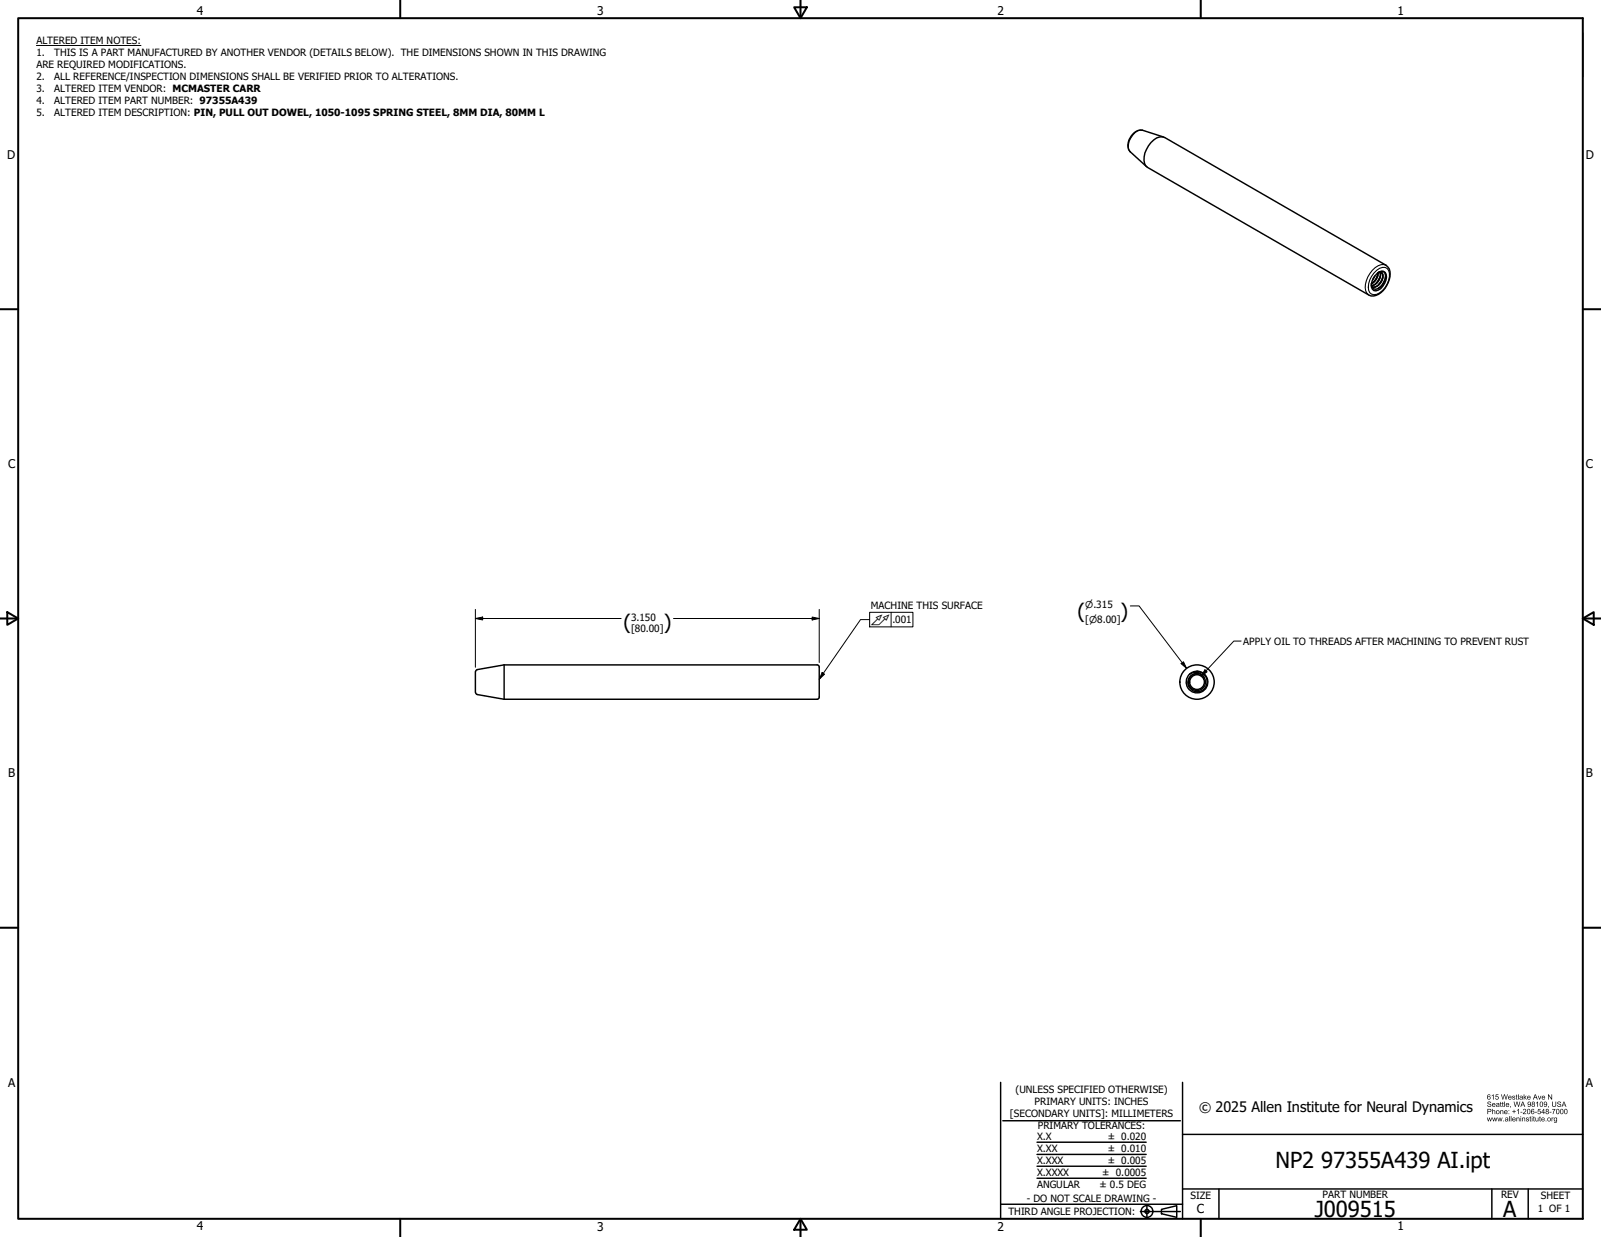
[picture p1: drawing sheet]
<svg xmlns="http://www.w3.org/2000/svg" width="559mm" height="432mm" viewBox="0 0 559 432" stroke-linecap="round" stroke-linejoin="round" font-family="sans-serif">
<!-- layer: Visible (ANSI) -->
<g fill="none" stroke="#000" stroke-width=".51">
<path d="M401.8 49.7a4.3 4.3 0 0 1 4.7-1.7l77.2 44.6a4.6 4.6 0 0 1 .8 6.1 6.5 6.5 0 0 1-6 4.6l-78-44.9a5 5 0 0 1-.3-6.3zM406.1 47.8l-7.3-2.3a4.9 4.9 0 0 0-5 4.5v1.9l.7 1.1 5.7 5.2M479.9 96.3l-.7 1.2M480.6 95.5a1.78 1.78 0 0 1 2.2-.8 1.78 1.78 0 0 1 1.1 2 5.4 5.4 0 0 1-3.7 4.8 1.78 1.78 0 0 1-1.5-2.3 5.9 5.9 0 0 1 1.9-3.7zM480.8 96.1l-1.3 2.3M480.9 95.2a4.7 4.7 0 0 1-2.2 3.8M481.1 95.2a4.6 4.6 0 0 1-2.4 3.9M481.1 95.1a.9 .9 0 0 1 1.3 .3l-.8-.3-.6 .1M481.3 95.1a1.48 1.48 0 0 1 1.8-.2 1.48 1.48 0 0 1 .6 1.7 4.5 4.5 0 0 1-4 4.3l-.8-.6-.2-.9M481.6 94.9h.1M481.6 95.1a4.1 4.1 0 0 1-2.9 4.7M481.7 96.5l-1.3 2.4"/>
<path d="M481.7 95.1a4 4 0 0 1-3 4.7M482.2 95.2a3.4 3.4 0 0 1-1.4 4.5l-.9 .4h-1.1a3.2 3.2 0 0 0 3.8-2.8l.1-1.4-.3-.5M482.5 97l-1.3 2.3M483.5 95.5a5.5 5.5 0 0 1-2.4 5.1M176 232.1v12M176 232.1h109.2M176 232.1l-9.4 1.7-.7 .7 .3 7.7 9.8 1.9M285.2 232.1l.5 .2 .2 .5M285.9 232.9v10.5l-.2 .5-.5 .2M417.8 234.3a3.5 3.5 0 0 1 3.4 4.9 3.5 3.5 0 0 1-5.9 1 3.1 3.1 0 0 1-.3-3.6 3.1 3.1 0 0 1 3.3-1.5M417.8 234.3l-1.4 .3-1.2 .8M417.8 234.3a3.8 3.8 0 0 1 3.6 4.8 3.8 3.8 0 0 1-5.5 2.3 3.8 3.8 0 0 1-.7-6"/>
<path d="M418.3 235.1a3 3 0 0 0-3.3 3.7 3 3 0 0 0 4.5 1.9 3 3 0 0 0 .3-4.9l-.4-.4a3.4 3.4 0 0 0-4.2 0M418.3 235.2l1.2 .5 .7 .6M176 244.1h109.2"/>
<circle cx="417.8" cy="238.1" r="2.57"/>
<circle cx="417.8" cy="238.1" r="6"/>
</g>
<!-- layer: Visible Narrow (ANSI) -->
<path d="M398.8 45.5a4.8 4.8 0 0 0-4.7 3.7 3.7 3.7 0 0 0 .4 3.8M479.6 95.3a3.7 3.7 0 0 1 4.6-1.6 5.6 5.6 0 0 1-.8 6.7 4.6 4.6 0 0 1-4.7 2.3 3.2 3.2 0 0 1-1-3.7l1-2.5zM483.7 92.6a5 5 0 0 0-5.5 2.8 6.5 6.5 0 0 0-1.1 7l.7 .6" fill="none" stroke="#000" stroke-width=".38"/>
<!-- layer: Border (ANSI) -->
<g fill="none" stroke="#000" stroke-width=".7">
<path d="M139.7 0v6.3M279.4 0v6.3M419.1 0v6.3M6.4 6.3h546v419.1h-546zM277.2 2.5h4.4l-2.2 3.8zM0 107.9h6.3M552.4 107.9h6.4M0 215.9h6.3M2.5 213.7l3.8 2.2-3.8 2.2zM552.4 215.9h6.4M552.5 215.9l3.8-2.2v4.4zM0 323.8h6.3"/>
<path d="M552.4 323.8h6.4M139.7 425.4v6.4M279.4 425.4v6.4M279.4 425.4l2.2 3.9h-4.4zM419.1 425.4v6.4"/>
</g>
<!-- layer: Title (ANSI) -->
<g fill="none" stroke="#000" stroke-width=".51">
<path d="M349.2 377.8v47.6M412.7 377.8v47.6M350 391.2h62M361.9 398.7h38.1M412.7 396h139.7M361.9 403h38.1M361.9 411.3h38.1M361.9 407.1h38.1M412.7 415h139.7M425.4 415v10.4M520.7 415v10.4M533.4 415v10.4"/>
<path d="M349.2 420.4h63.5M398 422.9h14M400.3 420.6v4.6M405.4 422.1l5.3-1.2v4l-5.3-1.2z"/>
<circle cx="400.3" cy="422.9" r="2.06"/>
<circle cx="400.3" cy="422.9" r=".73"/>
</g>
<!-- layer: Symbol (ANSI) -->
<path d="M12.7 15.9h36.5M552.4 11.5v15.4M303.5 216.3h-3.1l-14.5 20.8M303.5 213.7h15.1v5.1h-15.1zM311 213.7v5.1M287 234.8l.8 .5-1.9 1.8zM420.6 233.8l.7 .7-2.1 1.5zM433.2 223.8h-2.5l-11.5 12.2" fill="none" stroke="#000" stroke-width=".35"/>
<!-- layer: Dimension (ANSI) -->
<path d="M165.9 212.7v20.2M165.9 215.9l2.6-.5v1zM165.9 215.9h50.9M235.1 215.9h50.8M283.5 215.4l2.4 .5-2.4 .5zM285.9 212.7v18.6M394.5 211.5h3.1l16.5 21.8M412.2 231.6l.9-.6 1 2.3z" fill="none" stroke="#000" stroke-width=".35"/>
<g fill="#000">
<path d="M165.9 215.9l2.6-.5v1z" fill-rule="evenodd"/>
<path d="M283.5 215.4l2.4 .5-2.4 .5z" fill-rule="evenodd"/>
<path d="M412.2 231.6l.9-.6 1 2.3z" fill-rule="evenodd"/>
</g>
<!-- layer: Symbol (ANSI) -->
<g fill="#000">
<path d="M287 234.8l.8 .5-1.9 1.8z" fill-rule="evenodd"/>
<path d="M420.6 233.8l.7 .7-2.1 1.5z" fill-rule="evenodd"/>
</g>
<g fill="#000">
<path d="M540.3 382h.3l.9 1.4v-1.4h.2v1.8h-.2l-1-1.4v1.4h-.2zM538.5 382.8l-.2 .2h.8l-.2-.3zM538.3 382.7a.62 .62 0 0 1 .7-.2 .62 .62 0 0 1 .3 .7h-1a.38 .38 0 0 0 .3 .5 .38 .38 0 0 0 .5-.3h.2a.67 .67 0 0 1-1 .3 .67 .67 0 0 1 0-1zM536.8 382.5h.2l.4 1.1 .3-1.1h.3l-.5 1.3h-.2zM535.9 382.2l-.3 .9h.6zM535.7 382h.3l.7 1.8h-.2l-.2-.5h-.8l-.2 .5h-.3zM533.4 382.8l-.1 .2h.7l-.2-.3zM533.2 382.7a.62 .62 0 0 1 .7-.2 .62 .62 0 0 1 .3 .7h-.9a.38 .38 0 0 0 .2 .5 .38 .38 0 0 0 .5-.3h.2a.67 .67 0 0 1-1 .3 .67 .67 0 0 1 0-1zM531.8 382h.3v1l.8-.5-.5 .5 .5 .8h-.3l-.4-.6-.1 .6h-.3zM530.6 383.3v.3l.4 .1 .2-.5zM530.5 382.7l.9-.1 .1 1.2-.2-.1a.49 .49 0 0 1-.7 .2 .49 .49 0 0 1-.2-.7 .49 .49 0 0 1 .7-.2l.1-.3-.8 .2zM529.8 382h.3v1.8h-.3zM529.2 382.2l.2-.2v.5h.2l-.2 .2v.8l.3 .3-.5-.1-.2-1zM527.9 382.6l.5-.1 .4 .2h-.6l-.1 .3a.54 .54 0 0 1 .8 .4 .54 .54 0 0 1-.5 .6 .54 .54 0 0 1-.6-.6l.5 .3 .3-.2-.7-.5zM526.7 382.8l-.1 .2h.8l-.2-.3zM526.6 382.7a.61 .61 0 0 1 .7-.2 .61 .61 0 0 1 .3 .7h-1a.39 .39 0 0 0 .3 .5 .39 .39 0 0 0 .5-.3h.2a.67 .67 0 0 1-1 .3 .67 .67 0 0 1 0-1zM523.9 382h.3l.3 1.6 .5-1.6h.2l.5 1.6 .3-1.6h.3l-.5 1.8h-.3l-.4-1.6-.4 1.6h-.3zM522.1 382h.9v.2h-.7l-.1 .5a.6 .6 0 0 1 .8 .3 .6 .6 0 0 1-.3 .8 .6 .6 0 0 1-.8-.4l.2-.1a.38 .38 0 0 0 .6 .2 .38 .38 0 0 0 0-.6 .38 .38 0 0 0-.6 .1h-.2zM520.7 382.5l.6-.5v1.8h-.2v-1.4l-.4 .3zM519.3 383.3a.4 .4 0 0 0 .8 0 .4 .4 0 0 0-.8 0zM519.3 382.2l.6-.2 .3 .4-.2 .1a.36 .36 0 0 0-.4-.3 .36 .36 0 0 0-.3 .4v.3a.58 .58 0 0 1 .9 .2 .58 .58 0 0 1-.4 .8 .58 .58 0 0 1-.7-.6z" fill-rule="evenodd"/>
<path d="M542.5 390.8a.45 .45 0 0 0 .9 0 .45 .45 0 0 0-.9 0zM542.5 390.3l1-.2v1.2a.57 .57 0 0 1-.5 .7 .57 .57 0 0 1-.6-.5l.2 .2a.39 .39 0 0 0 .5 0 .39 .39 0 0 0 .1-.4 .63 .63 0 0 1-.8-.1 .63 .63 0 0 1 .1-.9zM541.5 390.1l.2 .2 .6-.1-.5 .3v.9h-.3zM540.3 390.8a.46 .46 0 0 0 .9 0 .46 .46 0 0 0-.9 0zM540.1 390.8a.67 .67 0 0 1 1.3 0 .67 .67 0 0 1-1.3 0zM539.5 391.2h.3v.2h-.3zM538.3 390.4l-.1 .2h.7l-.2-.3zM538.1 390.3a.61 .61 0 0 1 .8-.1 .61 .61 0 0 1 .3 .6h-1a.38 .38 0 0 0 .3 .5 .38 .38 0 0 0 .4-.3h.3a.67 .67 0 0 1-1.1 .3 .67 .67 0 0 1 0-1zM537.4 389.8l.2-.1v.4h.2l-.2 .2v.8l.2 .3-.4-.1-.2-1zM535.9 390.1h.2v1l.3 .2 .3-.2v-1h.3v1.3l-1-.1zM535.2 389.8l.3-.1v.4h.2l-.2 .2v.8l.2 .3-.4-.1zM534.6 390.1h.3v1.3h-.3zM534.6 389.6l.3 .3zM534 389.8l.2-.1v.4h.2l-.2 .2v.8l.3 .3-.5-.1zM532.7 390.2l.7-.1 .2 .4-.6-.2-.1 .3a.54 .54 0 0 1 .8 .4 .54 .54 0 0 1-.5 .6 .54 .54 0 0 1-.6-.6l.5 .3 .3-.2-.7-.4zM531.3 390.1l.9 .1 .1 1.2h-.2v-.9l-.3-.2-.3 .2v.9h-.2zM530.7 390.1h.2v1.3h-.2zM530.7 389.6l.2 .3zM529.3 390.1l1 .1 .1 1.2h-.3v-.9l-.2-.2-.4 .2v.9h-.2zM528.2 390.4l-.2 .2h.8l-.2-.3zM528 390.3a.61 .61 0 0 1 .7-.1 .61 .61 0 0 1 .3 .6h-1a.38 .38 0 0 0 .3 .5 .38 .38 0 0 0 .5-.3h.2a.67 .67 0 0 1-1 .3 .67 .67 0 0 1 0-1zM527.3 389.6h.2v1.8h-.2zM526.7 389.6h.3v1.8h-.3zM525.6 390.9v.3l.3 .1 .3-.5zM525.4 390.3l.9-.1 .2 1.2-.3-.1a.5 .5 0 0 1-.7 .2 .5 .5 0 0 1-.2-.7 .5 .5 0 0 1 .7-.2l.1-.3-.8 .2zM524.7 391.2h.2v.2h-.2zM522.6 390.1h.3l.3 1.1 .2-1.1h.3l.2 1 .3-1h.2l-.4 1.3h-.2l-.3-1-.2 1h-.3zM520.8 390.1h.2l.3 1.1 .3-1.1h.2l.3 1 .3-1h.2l-.4 1.3h-.2l-.3-1-.3 1h-.2zM519 390.1h.2l.3 1.1 .3-1.1h.2l.3 1 .3-1h.2l-.4 1.3h-.3l-.2-1-.3 1h-.2z" fill-rule="evenodd"/>
<path d="M545.9 384.7l-.3 .9h.6zM545.7 384.5h.3l.7 1.9h-.2l-.2-.6h-.8l-.2 .6h-.3zM543.7 384.6a.71 .71 0 0 1 1.2 .5h-.3a.4 .4 0 0 0-.4-.4 .4 .4 0 0 0-.4 .5h.2a.69 .69 0 0 1 .8 .5 .69 .69 0 0 1-.5 .9 .69 .69 0 0 1-.8-.6l.2-.2a.44 .44 0 0 0 .5 .5 .44 .44 0 0 0 .3-.7h-.1a.58 .58 0 0 1-.7-.2 .58 .58 0 0 1 0-.8zM541.7 384.5h.3v1.1a.49 .49 0 0 0 .4 .6 .49 .49 0 0 0 .5-.6v-1.1h.3v1.1a.72 .72 0 0 1-.8 .8 .72 .72 0 0 1-.7-.8zM540.3 386.1h.3l-.2 .6zM539 385.1a.4 .4 0 0 0 .8 0 .4 .4 0 0 0-.8 0zM539 384.7a.87 .87 0 0 1 1.1 .6 .87 .87 0 0 1-.7 1.1l-.6-.5 .7 .3 .3-.7a.58 .58 0 0 1-.9 .1 .58 .58 0 0 1 .1-.9zM537.7 384.8a.85 .85 0 0 0 .4 1.4l.2-.3a.64 .64 0 0 0 .1-.7 .64 .64 0 0 0-.7-.4zM537.7 384.6a.84 .84 0 0 1 .9 .9 .84 .84 0 0 1-.9 .8l-.3-.8zM536.2 385l.6-.5v1.9h-.2v-1.5l-.4 .3zM534.9 385a.3 .3 0 0 0 .6 0 .3 .3 0 0 0-.6 0zM534.8 385.8a.37 .37 0 0 0 .7 0 .37 .37 0 0 0-.7 0zM534.8 384.7a.49 .49 0 0 1 .8-.1 .49 .49 0 0 1-.2 .8 .54 .54 0 0 1 .2 .8 .54 .54 0 0 1-.8 0 .54 .54 0 0 1 .1-.8l-.2-.3zM533.3 385.1a.4 .4 0 0 0 .8 0 .4 .4 0 0 0-.8 0zM533.3 384.7a.87 .87 0 0 1 1.2 .6 .87 .87 0 0 1-.8 1.1l-.5-.5 .7 .3 .2-.7a.58 .58 0 0 1-.8 .1 .58 .58 0 0 1 0-.9zM531.5 384.7l-.3 .9h.6zM531.4 384.5h.2l.8 1.9h-.3l-.2-.6h-.8l-.2 .6h-.2zM528.3 384.5h.2l.4 1.6 .4-1.6h.3l.4 1.6 .4-1.6h.2l-.5 1.9h-.2l-.4-1.6-.5 1.6h-.2zM527.1 386.1h.2l-.2 .6zM525.9 385.3l-.1 .3h.7l-.2-.4zM525.7 385.2a.61 .61 0 0 1 .7-.1 .61 .61 0 0 1 .4 .7h-1a.38 .38 0 0 0 .3 .4 .38 .38 0 0 0 .4-.3l.2 .1a.66 .66 0 0 1-1 .3 .66 .66 0 0 1 0-1.1zM525 384.5h.3v1.9h-.3zM524.4 384.7l.2-.1v.4h.2l-.2 .2v.9l.3 .3-.5-.2-.2-1zM523.7 384.7l.2-.1v.4h.2l-.2 .2v.8l.3 .4-.5-.2zM522.5 385.9v.3h.3l.3-.5zM522.4 385.1l.8 .1 .2 1.2-.3-.2a.49 .49 0 0 1-.7 .2 .49 .49 0 0 1-.2-.7 .49 .49 0 0 1 .7-.1v-.4l-.7 .2zM521.1 385.3l-.1 .3h.7l-.2-.4zM520.9 385.2a.61 .61 0 0 1 .8-.1 .61 .61 0 0 1 .3 .7h-1a.38 .38 0 0 0 .3 .4 .38 .38 0 0 0 .4-.3l.3 .1a.66 .66 0 0 1-1.1 .3 .66 .66 0 0 1 0-1.1zM519.3 384.6a.72 .72 0 0 1 1.2 .5h-.3a.4 .4 0 0 0-.4-.4 .4 .4 0 0 0-.3 .5h.1a.69 .69 0 0 1 .9 .4 .69 .69 0 0 1-.4 .9 .69 .69 0 0 1-.9-.4l-.1-.3h.2a.44 .44 0 0 0 .5 .5 .44 .44 0 0 0 .3-.7h-.1a.58 .58 0 0 1-.7-.2 .58 .58 0 0 1 0-.8z" fill-rule="evenodd"/>
<path d="M546.3 387.4a.86 .86 0 0 0 .4 1.3l.1-.1a.86 .86 0 0 0-.4-1.3zM546.2 387.2a.84 .84 0 0 1 .9 .8 .84 .84 0 0 1-.9 .9l-.3-.9zM544.9 387.4a.86 .86 0 0 0 .3 1.3l.2-.1a.86 .86 0 0 0-.4-1.3zM544.8 387.2a.84 .84 0 0 1 .9 .8 .84 .84 0 0 1-.9 .9l-.3-.9zM543.4 387.4a.86 .86 0 0 0 .4 1.3l.1-.1a.84 .84 0 0 0-.3-1.3zM543.4 387.2a.84 .84 0 0 1 .9 .8 .84 .84 0 0 1-.9 .9l-.3-.9zM541.7 387.1h1.2l-.7 1.8h-.2v-.5l.6-1.1h-.9zM540.8 388.1h.7v.2h-.7zM539.7 387.5a.3 .3 0 0 0 .6 0 .3 .3 0 0 0-.6 0zM539.7 388.4a.38 .38 0 0 0 .7 0 .38 .38 0 0 0-.7 0zM539.6 387.2a.49 .49 0 0 1 .8 0 .49 .49 0 0 1-.1 .7 .55 .55 0 0 1 .2 .8 .55 .55 0 0 1-.9 0 .55 .55 0 0 1 .2-.8l-.3-.2zM538.7 387.4l-.5 .9h.5zM538.8 387.1h.2v1.2h.2l-.2 .6h-.3v-.4h-.7zM536.8 387.1h.9v.2h-.7l-.1 .5a.6 .6 0 0 1 .9 .3 .6 .6 0 0 1-.4 .8 .6 .6 0 0 1-.8-.5h.2a.39 .39 0 0 0 .6 .2 .39 .39 0 0 0 .1-.6 .39 .39 0 0 0-.6 .1l-.2-.1zM535.7 388.1h.7v.2h-.7zM534.6 388.4a.4 .4 0 0 0 .8 0 .4 .4 0 0 0-.8 0zM534.5 387.3l.7-.2 .3 .4h-.2a.36 .36 0 0 0-.4-.2 .36 .36 0 0 0-.3 .4v.3a.58 .58 0 0 1 .9 .2 .58 .58 0 0 1-.5 .8 .58 .58 0 0 1-.6-.7zM533.3 387.4a.86 .86 0 0 0 .4 1.3l.1-.1a.85 .85 0 0 0-.4-1.3zM533.2 387.2a.84 .84 0 0 1 1 .8 .84 .84 0 0 1-1 .9l-.2-.9zM531.7 387.2a.63 .63 0 0 1 1 .3 .63 .63 0 0 1-.5 .8l-.4 .4h.9v.2h-1.2l.5-.7a.48 .48 0 0 0 .5-.4 .48 .48 0 0 0-.5-.5l-.4 .3zM530.7 388.1h.7v.2h-.7zM529.5 387.5l.6-.4v1.8h-.2v-1.4l-.4 .2zM528.3 387.4h.3v.5h.4v.2h-.4v.5h-.3v-.5h-.5v-.2h.5zM526.5 388.6h.3v.3h-.3zM526.5 387.6h.3v.2h-.3zM525.3 387.8l-.1 .3h.8l-.2-.3zM525.2 387.7a.61 .61 0 0 1 .7-.1 .61 .61 0 0 1 .3 .7h-1a.39 .39 0 0 0 .3 .4 .39 .39 0 0 0 .5-.2h.2a.66 .66 0 0 1-1 .3 .66 .66 0 0 1 0-1.1zM523.6 387.6l1 .1 .1 1.2h-.2v-1l-.3-.2-.3 .3v.9h-.3zM522.4 388.3a.46 .46 0 0 0 .9 0 .46 .46 0 0 0-.9 0zM522.2 388.2a.67 .67 0 0 1 1.3 0 .67 .67 0 0 1-1.3 0zM520.8 387.1h.2v.6a.47 .47 0 0 1 .6-.1 .47 .47 0 0 1 .3 .5v.8h-.2v-1l-.3-.2-.3 .2-.1 1h-.2zM519.4 387.3v.6h.7a.33 .33 0 0 0 .2-.4 .33 .33 0 0 0-.4-.2zM519.2 387.1h.9a.55 .55 0 0 1 .4 .7 .55 .55 0 0 1-.6 .4h-.5v.7h-.2z" fill-rule="evenodd"/>
</g>
<g font-size="7.7">
<text x="445.1" y="407.6">NP2 97355A439 AI.ipt</text>
<text x="458.9" y="424.8">J009515</text>
<text x="524.7" y="424.7">A</text>
</g>
<g font-size="7">
<text x="376.1" y="215.6">(</text>
<text x="391.1" y="215.6">)</text>
<text x="217.6" y="219.6">(</text>
<text x="231.6" y="219.6">)</text>
</g>
<text font-size="4.6" x="418.5" y="388.1">© 2025 Allen Institute for Neural Dynamics</text>
<text font-size="4.3" x="417.8" y="423.5">C</text>
<g font-size="4.2">
<text x="68.7" y="5.3">4</text>
<text x="208.4" y="5.3">3</text>
<text x="348.1" y="5.3">2</text>
<text x="487.8" y="5.3">1</text>
<text x="2.5" y="55.5">D</text>
<text x="553.5" y="55.5">D</text>
<text x="2.8" y="163.4">C</text>
<text x="553.5" y="163.4">C</text>
<text x="2.9" y="271.4">B</text>
<text x="553.5" y="271.4">B</text>
<text x="2.8" y="379.3">A</text>
<text x="553.5" y="379.3">A</text>
<text x="68.7" y="429.5">4</text>
<text x="208.4" y="429.6">3</text>
<text x="348.1" y="429.6">2</text>
<text x="487.8" y="429.5">1</text>
</g>
<g font-size="3.5">
<text x="12.7" y="15.3">ALTERED ITEM NOTES:</text>
<text x="12.7" y="19.5">1.</text>
<text x="12.7" y="23.7">ARE REQUIRED MODIFICATIONS.</text>
<text x="18.9" y="19.5">THIS IS A PART MANUFACTURED BY ANOTHER VENDOR (DETAILS BELOW). THE DIMENSIONS SHOWN IN THIS DRAWING</text>
<text x="12.7" y="27.8">2.</text>
<text x="18.9" y="27.8">ALL REFERENCE/INSPECTION DIMENSIONS SHALL BE VERIFIED PRIOR TO ALTERATIONS.</text>
<text x="12.7" y="32">3.</text>
<text x="18.9" y="32">ALTERED ITEM VENDOR: MCMASTER CARR</text>
<text x="12.7" y="36.2">4.</text>
<text x="12.7" y="40.4">5.</text>
<text x="18.9" y="36.2">ALTERED ITEM PART NUMBER: 97355A439</text>
<text x="18.9" y="40.4">ALTERED ITEM DESCRIPTION: PIN, PULL OUT DOWEL, 1050-1095 SPRING STEEL, 8MM DIA, 80MM L</text>
<text x="304" y="212.5">MACHINE THIS SURFACE</text>
<text x="220.3" y="216.7">3.150</text>
<text x="220.3" y="220.6">[80.00]</text>
<text x="311.5" y="217.6">.001</text>
<text x="378.8" y="217.4">[⌀8.00]</text>
<text x="434" y="225">APPLY OIL TO THREADS AFTER MACHINING TO PREVENT RUST</text>
<text x="354.5" y="381.6">(UNLESS SPECIFIED OTHERWISE)</text>
<text x="352.5" y="390">[SECONDARY UNITS]: MILLIMETERS</text>
<text x="361.1" y="385.8">PRIMARY UNITS: INCHES</text>
<text x="362.3" y="394.1">PRIMARY TOLERANCES:</text>
<text x="361.9" y="397.9">X.X</text>
<text x="386.7" y="398">± 0.020</text>
<text x="361.9" y="402.1">X.XX</text>
<text x="361.9" y="406.3">X.XXX</text>
<text x="386.7" y="402.1">± 0.010</text>
<text x="386.7" y="406.3">± 0.005</text>
<text x="361.9" y="410.5">X.XXXX</text>
<text x="384.7" y="410.5">± 0.0005</text>
<text x="358.4" y="419.7">- DO NOT SCALE DRAWING -</text>
<text x="361.9" y="414.6">ANGULAR</text>
<text x="383.8" y="414.7">± 0.5 DEG</text>
<text x="415.5" y="418.4">SIZE</text>
<text x="461.6" y="418.3">PART NUMBER</text>
<text x="523.9" y="418.3">REV</text>
<text x="537.8" y="418.4">SHEET</text>
<text x="352" y="424.2">THIRD ANGLE PROJECTION:</text>
<text x="536.7" y="423.2">1 OF 1</text>
</g>
<g font-size="3.3">
<text x="378.8" y="212.4">⌀.315</text>
<text x="304" y="218.1">⌰</text>
</g>
</svg>
